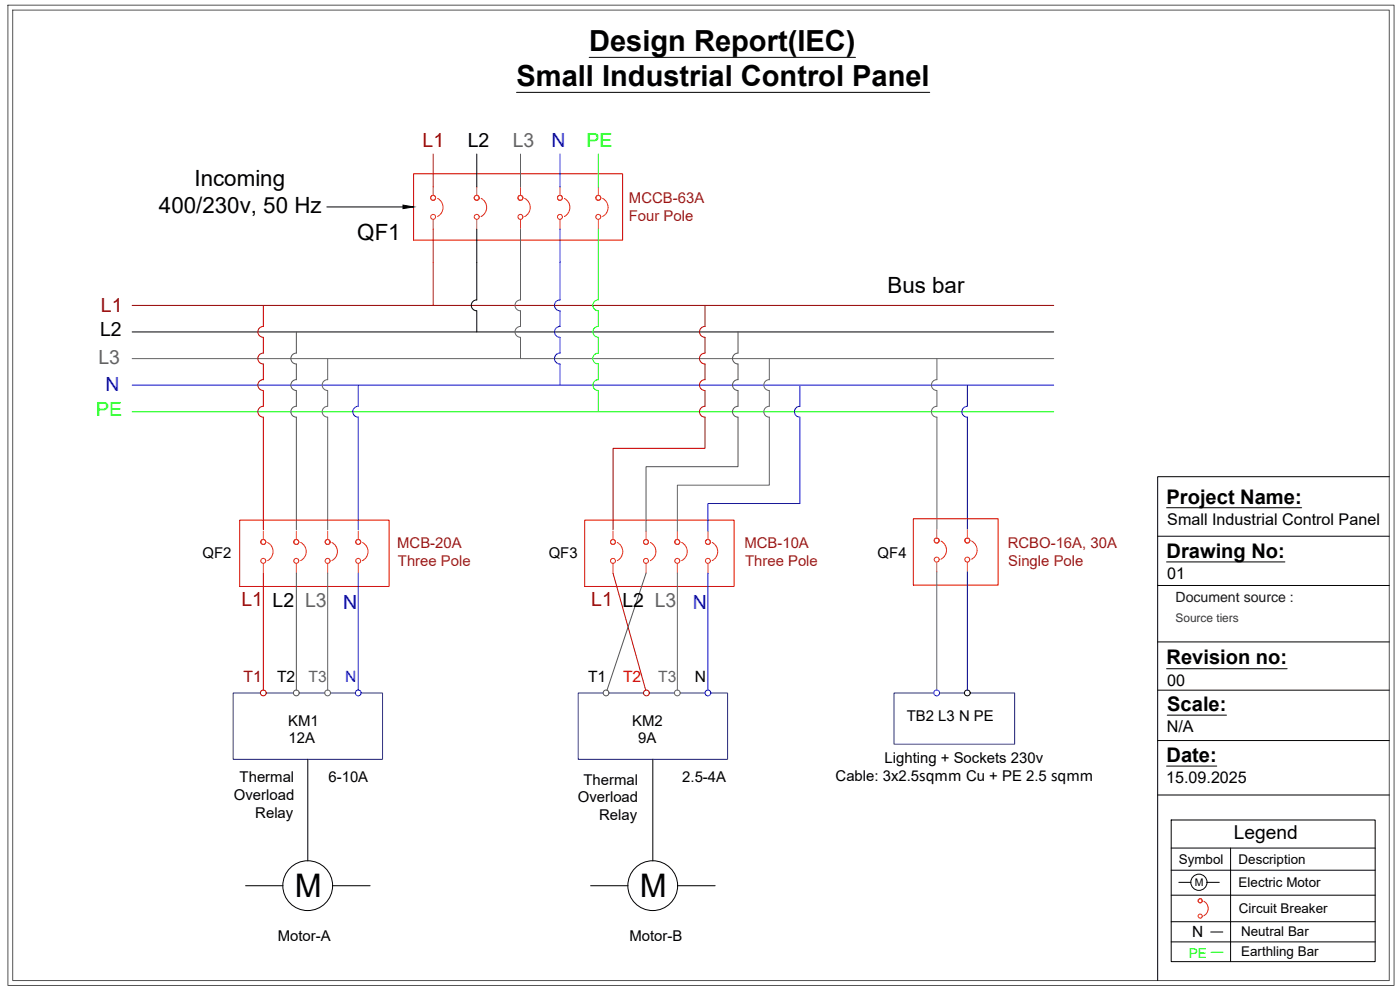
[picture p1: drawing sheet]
<svg xmlns="http://www.w3.org/2000/svg" width="420mm" height="297mm" viewBox="0 0 420 297" stroke-linecap="round" stroke-linejoin="round" font-family="sans-serif">
<!-- layer: Circuit Breaker -->
<g fill="none" stroke="#cd6928" stroke-width=".3">
<path d="M130 56.1v2.6M143.1 56.1v2.6M156.2 56.1v2.6M168.1 56.1v2.6M179.6 56.1v2.6M130 65.9v2.9M143.1 65.9v2.9M156.2 65.9v2.9M168.1 65.9v2.9M179.6 65.9v2.9M79 159.4v2.5M88.9 159.4v2.5"/>
<path d="M98.3 159.4v2.5M107.5 159.4v2.5M184 159.4v2.5M193.9 159.4v2.5M203.3 159.4v2.5M212.5 159.4v2.5M281.1 158.9v2.6M290.3 158.9v2.6M79 169.1v2.9M88.9 169.1v2.9M98.3 169.1v2.9M107.5 169.1v2.9"/>
<path d="M184 169.1v2.9M193.9 169.1v2.9M203.3 169.1v2.9M212.5 169.1v2.9M281.1 168.7v2.9M290.3 168.7v2.9"/>
</g>
<g fill="none" stroke="#ff3f00" stroke-width=".3">
<path d="M131.3 59.5a3.1 3.1 0 0 1 0 5.5M144.4 59.5a3.1 3.1 0 0 1 0 5.5M157.5 59.5a3.1 3.1 0 0 1 0 5.5M169.4 59.5a3.1 3.1 0 0 1 0 5.5M180.8 59.5a3.1 3.1 0 0 1 0 5.5M80.3 162.8a3.1 3.1 0 0 1 0 5.4M90.2 162.8a3.1 3.1 0 0 1 0 5.4M99.6 162.8a3.1 3.1 0 0 1 0 5.4M108.8 162.8a3.1 3.1 0 0 1 0 5.4M185.2 162.8a3.1 3.1 0 0 1 0 5.4M195.2 162.8a3.1 3.1 0 0 1 0 5.4M204.6 162.8a3.1 3.1 0 0 1 0 5.4"/>
<path d="M213.7 162.8a3.1 3.1 0 0 1 0 5.4M282.4 162.3a3.1 3.1 0 0 1 0 5.5M291.6 162.3a3.1 3.1 0 0 1 0 5.5M361.2 270.4a2.48 2.48 0 0 1 0 4.4"/>
<circle cx="130" cy="59.4" r=".74"/>
<circle cx="143.1" cy="59.4" r=".74"/>
<circle cx="156.2" cy="59.4" r=".74"/>
<circle cx="168" cy="59.4" r=".74"/>
<circle cx="179.6" cy="59.4" r=".74"/>
<circle cx="130" cy="65.1" r=".74"/>
<circle cx="143.1" cy="65.1" r=".74"/>
<circle cx="156.2" cy="65.1" r=".74"/>
<circle cx="168" cy="65.1" r=".74"/>
<circle cx="179.6" cy="65.1" r=".74"/>
<circle cx="79" cy="162.6" r=".74"/>
<circle cx="79" cy="168.3" r=".74"/>
<circle cx="88.9" cy="162.6" r=".74"/>
<circle cx="88.9" cy="168.3" r=".74"/>
<circle cx="98.3" cy="162.6" r=".74"/>
<circle cx="98.3" cy="168.3" r=".74"/>
<circle cx="107.5" cy="168.3" r=".74"/>
<circle cx="107.5" cy="162.6" r=".74"/>
<circle cx="184" cy="162.6" r=".74"/>
<circle cx="184" cy="168.3" r=".74"/>
<circle cx="193.9" cy="162.6" r=".74"/>
<circle cx="193.9" cy="168.3" r=".74"/>
<circle cx="203.3" cy="162.6" r=".74"/>
<circle cx="203.3" cy="168.3" r=".74"/>
<circle cx="212.4" cy="168.3" r=".74"/>
<circle cx="212.4" cy="162.6" r=".74"/>
<circle cx="281.1" cy="162.2" r=".74"/>
<circle cx="281.1" cy="167.9" r=".74"/>
<circle cx="290.3" cy="162.2" r=".74"/>
<circle cx="290.3" cy="167.9" r=".74"/>
<circle cx="360.2" cy="274.9" r=".61"/>
<circle cx="360.2" cy="270.3" r=".61"/>
</g>
<!-- layer: N -->
<g fill="none" stroke="#00f" stroke-width=".3">
<path d="M168.1 46.2v9.9M168.1 68.8v21.2M168 90a1.63 1.63 0 0 0-1.6 1.6 1.63 1.63 0 0 0 1.6 1.6l.1 4.8M168 97.9a1.63 1.63 0 0 0-1.6 1.7 1.63 1.63 0 0 0 1.6 1.6l.1 4.7a1.63 1.63 0 0 0-1.7 1.7 1.63 1.63 0 0 0 1.6 1.6l.1 6.4M107.5 115.6v6.3a1.63 1.63 0 0 0-1.6 1.6 1.63 1.63 0 0 0 1.6 1.7v33.7M240.1 115.6v6.3M290.3 115.6v6.3M240.1 121.9a1.63 1.63 0 0 0-1.7 1.6 1.63 1.63 0 0 0 1.7 1.7M240.1 125.2v25.9h-27.6v8.3M290.3 121.9a1.63 1.63 0 0 0-1.6 1.6 1.63 1.63 0 0 0 1.6 1.7M290.3 125.2v33.6M107.5 172v35.1"/>
<path d="M212.5 172v35.1M290.3 171.6v35.5"/>
<circle cx="107.5" cy="207.9" r=".87"/>
<circle cx="212.4" cy="207.9" r=".87"/>
</g>
<!-- layer: MDB -->
<path d="M124.1 52.1h62.8v19.9h-62.8z" fill="none" stroke="#d00" stroke-width=".3"/>
<!-- layer: L3 -->
<g fill="none" stroke="#636466" stroke-width=".3">
<path d="M156.2 46.2v9.9M156.2 68.8v21.2M156.2 90a1.63 1.63 0 0 0-1.6 1.6 1.63 1.63 0 0 0 1.6 1.6v4.8M156.2 97.9a1.63 1.63 0 0 0-1.6 1.7 1.63 1.63 0 0 0 1.6 1.6v6.4M98.3 113.9a1.63 1.63 0 0 0-1.6 1.6 1.63 1.63 0 0 0 1.6 1.7M98.3 107.6v6.3M98.3 117.2v4.7M230.9 113.9a1.63 1.63 0 0 0-1.7 1.6 1.63 1.63 0 0 0 1.7 1.7v4.7a1.63 1.63 0 0 0-1.7 1.6 1.63 1.63 0 0 0 1.7 1.7v20.4h-27.6v13.8M230.9 107.6v6.3M281.2 113.9a1.63 1.63 0 0 0-1.7 1.6 1.63 1.63 0 0 0 1.7 1.7M281.2 107.6v6.3M281.2 117.2v4.7"/>
<path d="M98.3 121.9a1.63 1.63 0 0 0-1.6 1.6 1.63 1.63 0 0 0 1.6 1.7M98.3 125.2v33.7M281.2 121.9a1.63 1.63 0 0 0-1.7 1.6 1.63 1.63 0 0 0 1.7 1.7M281.2 125.2v33.6M98.3 172v35.1M203.3 172v35.1M281.1 171.6v35.5"/>
<circle cx="98.3" cy="207.9" r=".87"/>
<circle cx="203.3" cy="207.9" r=".87"/>
</g>
<!-- layer: Boarder -->
<g fill="none" stroke="#000" stroke-width=".3">
<path d="M143.1 46.2v9.9M143.1 68.8v21.2M143.1 90a1.63 1.63 0 0 0-1.7 1.6 1.63 1.63 0 0 0 1.7 1.6v6.4"/>
<circle cx="290.3" cy="207.9" r=".87"/>
</g>
<!-- layer: L1 -->
<g fill="none" stroke="#b80000" stroke-width=".3">
<path d="M130 46.2v9.9M130 68.8v22.8M79 97.9a1.63 1.63 0 0 0-1.6 1.7 1.63 1.63 0 0 0 1.6 1.6v4.7a1.63 1.63 0 0 0-1.6 1.7 1.63 1.63 0 0 0 1.6 1.6v4.7M79 91.6v6.4M211.6 97.9a1.63 1.63 0 0 0-1.7 1.7 1.63 1.63 0 0 0 1.7 1.6v4.7a1.63 1.63 0 0 0-1.7 1.7 1.63 1.63 0 0 0 1.7 1.6v4.7M211.6 91.6v6.4M79 113.9a1.63 1.63 0 0 0-1.6 1.6 1.63 1.63 0 0 0 1.6 1.7v4.7a1.63 1.63 0 0 0-1.6 1.6 1.63 1.63 0 0 0 1.6 1.7v33.7M211.6 113.9a1.63 1.63 0 0 0-1.7 1.6 1.63 1.63 0 0 0 1.7 1.7v4.7a1.63 1.63 0 0 0-1.7 1.6 1.63 1.63 0 0 0 1.7 1.7v9.3h-27.6v24.4M79 172v35.1M184 172l9.8 35.1"/>
<circle cx="79" cy="207.9" r=".87"/>
<circle cx="194" cy="207.9" r=".87"/>
</g>
<!-- layer: PE -->
<path d="M179.6 46.2v9.9M179.6 68.8v21.2" fill="none" stroke="#0f0" stroke-width=".3"/>
<!-- layer: Bus bar -->
<path d="M39.7 91.6h276.5" fill="none" stroke="#950000" stroke-width=".3"/>
<path d="M98.1 62.1h22.8M39.7 99.6h276.5M363.3 279.6h3.7" fill="none" stroke="#000" stroke-width=".3"/>
<path d="M39.7 107.6h276.5" fill="none" stroke="#636466" stroke-width=".3"/>
<path d="M39.7 115.6h276.5" fill="none" stroke="#00f" stroke-width=".3"/>
<path d="M39.7 123.6h276.5M363.5 285.7h3.6" fill="none" stroke="#0f0" stroke-width=".3"/>
<!-- layer: Boarder -->
<path d="M179.6 90a1.63 1.63 0 0 0-1.7 1.6 1.63 1.63 0 0 0 1.7 1.6v4.8M179.6 97.9a1.63 1.63 0 0 0-1.7 1.7 1.63 1.63 0 0 0 1.7 1.6v4.7a1.63 1.63 0 0 0-1.7 1.7 1.63 1.63 0 0 0 1.7 1.6v4.7M179.6 113.9a1.63 1.63 0 0 0-1.7 1.6 1.63 1.63 0 0 0 1.7 1.7v6.4" fill="none" stroke="#0f0" stroke-width=".3"/>
<!-- layer: L2 -->
<g fill="none" stroke="#545454" stroke-width=".3">
<path d="M88.9 99.6v6.3a1.63 1.63 0 0 0-1.6 1.7 1.63 1.63 0 0 0 1.6 1.6v4.7M221.5 99.6v6.3a1.63 1.63 0 0 0-1.7 1.7 1.63 1.63 0 0 0 1.7 1.6v4.7M88.9 113.9a1.63 1.63 0 0 0-1.6 1.6 1.63 1.63 0 0 0 1.6 1.7v4.7a1.63 1.63 0 0 0-1.6 1.6 1.63 1.63 0 0 0 1.6 1.7v33.7M221.5 113.9a1.63 1.63 0 0 0-1.7 1.6 1.63 1.63 0 0 0 1.7 1.7v4.7a1.63 1.63 0 0 0-1.7 1.6 1.63 1.63 0 0 0 1.7 1.7v14.8h-27.6v19.4M88.9 172v35.1M193.9 172l-11.7 35.1"/>
<circle cx="88.9" cy="207.9" r=".87"/>
<circle cx="181.9" cy="207.9" r=".87"/>
</g>
<!-- layer: SDB -->
<path d="M71.9 156.1h44.9v19.9h-44.9zM175.5 156.1h44.8v19.9h-44.8zM274.1 155.6h25.5v19.9h-25.5z" fill="none" stroke="#d00" stroke-width=".3"/>
<!-- layer: Bus bar -->
<path d="M120.9 61.5l3.2 .6-3.2 .5z" fill="#000" stroke="#000" stroke-width=".3"/>
<!-- layer: SDB -->
<path d="M78.1 207.9h-8.1v19.9h44.8v-19.9h-6.4M79.9 207.9h8.2M89.8 207.9h7.7M99.2 207.9h7.4M181 207.9h-7.5v19.9h44.9v-19.9h-5.1M182.8 207.9h10.4M194.9 207.9h7.5M204.2 207.9h7.4M280.3 207.9h-12v15.4h36.2v-15.4h-13.3M282 207.9h7.4" fill="none" stroke="#293189" stroke-width=".3"/>
<!-- layer: Line -->
<path d="M92.4 227.8v30.5M195.9 227.8v30.5" fill="none" stroke="#000" stroke-width=".3"/>
<!-- layer: Motor -->
<g fill="none" stroke="#000" stroke-width=".3">
<path d="M73.7 265.8h11.2M99.9 265.8h11.2M177.2 265.8h11.3M203.4 265.8h11.2M353.8 264.7h3.6M362.3 264.7h3.6"/>
<circle cx="92.3" cy="265.7" r="7.5"/>
<circle cx="195.9" cy="265.7" r="7.5"/>
<circle cx="359.8" cy="264.7" r="2.43"/>
</g>
<!-- layer: Legend -->
<path d="M351.5 246h61.2v42.5h-61.2zM351.5 254.5h61.2M369.3 254.5v34M351.5 261.1h61.2M351.5 268.6h61.2M351.5 276.5h61.2M351.5 282.6h61.2" fill="none" stroke="#000" stroke-width=".3"/>
<!-- layer: Box -->
<path d="M2.4 1.6h416v294.1h-416zM3.8 3h413.1v291.2h-413.1z" fill="none" stroke="#545454" stroke-width=".3"/>
<!-- layer: Boarder -->
<circle cx="281.1" cy="207.9" r=".87" fill="none" stroke="#00f" stroke-width=".3"/>
<!-- layer: Text -->
<path d="M176.8 17.2h80M155 27.7h124M350.1 152.3h40.6M350.1 168.6h35.5M350.2 184.1h40.3M350.1 200.6h36.2M350.3 214.6h17.8M350.1 229.9h15.1" fill="none" stroke="#000" stroke-width=".3"/>
<!-- layer: Title Box -->
<path d="M416.9 143h-69.5v151.2M347.4 160.9h69.5M347.4 175.7h69.5M347.4 192.6h69.5M347.4 207.1h69.5M347.4 238.5h69.5M347.4 222.2h69.5" fill="none" stroke="#000" stroke-width=".3"/>
<g fill="#fff" stroke="#fff" stroke-width=".35">
<path d="M350 185.3h45.8v5.2h-45.8z"/>
<path d="M350 178h40.6v6.4h-40.6z"/>
</g>
<g font-size="9.7">
<text x="88.5" y="269.2">M</text>
<text x="192" y="269.2">M</text>
</g>
<g font-size="8.7">
<text x="176.8" y="15.4">Design Report(IEC)</text>
<text x="155" y="25.9">Small Industrial Control Panel</text>
</g>
<g font-size="6.7">
<text x="58.4" y="55.7">Incoming</text>
<text x="47.7" y="63.8">400/230v, 50 Hz</text>
<text x="107.2" y="72">QF1</text>
<text x="266.4" y="87.9">Bus bar</text>
</g>
<g font-size="6">
<text x="350.1" y="151.1">Project Name:</text>
<text x="350.1" y="167.3">Drawing No:</text>
<text x="350.1" y="199.4">Revision no:</text>
<text x="350.3" y="213.3">Scale:</text>
<text x="350.1" y="228.6">Date:</text>
</g>
<g font-size="5.8" fill="#950000">
<text x="126.8" y="44">L1</text>
<text x="30.3" y="93.8">L1</text>
<text x="72.5" y="181.8">L1</text>
<text x="177.4" y="181.8">L1 L2 L3</text>
</g>
<g font-size="5.8">
<text x="140.4" y="44">L2</text>
<text x="30.1" y="100.9">L2</text>
<text x="81.8" y="182.1">L2</text>
<text x="370.3" y="251.7">Legend</text>
</g>
<g font-size="5.8" fill="#636466">
<text x="153.9" y="44">L3</text>
<text x="29.5" y="109.1">L3</text>
<text x="91.6" y="182.1">L3</text>
</g>
<g font-size="5.8" fill="#00f">
<text x="165.5" y="44">N</text>
<text x="31.7" y="117.3">N</text>
<text x="103" y="182.7">N</text>
<text x="207.9" y="182.7">N</text>
</g>
<g font-size="5.8" fill="#0f0">
<text x="176" y="44">PE</text>
<text x="28.8" y="125">PE</text>
</g>
<g font-size="4.8">
<text x="350.3" y="157.5">Small Industrial Control Panel</text>
<text x="350.3" y="173.7">01</text>
<text x="350.3" y="205.7">00</text>
<text x="350.1" y="219.7">N/A</text>
<text x="350" y="234.9">15.09.2025</text>
</g>
<text font-size="4.7" fill="#950000" x="73.1" y="204.5">T1</text>
<g font-size="4.7">
<text x="83.1" y="204.7">T2</text>
<text x="176.5" y="204.5">T1</text>
<text x="208.5" y="204.8">N</text>
</g>
<g font-size="4.7" fill="#636466">
<text x="92.6" y="204.6">T3</text>
<text x="197.6" y="204.6">T3</text>
</g>
<text font-size="4.7" fill="#00f" x="103.6" y="204.8">N</text>
<text font-size="4.7" fill="#f00" x="187" y="204.7">T2</text>
<text font-size="4.6" x="357.8" y="281.2">N</text>
<g font-size="4.5" fill="#991b1e">
<text x="188.8" y="61">MCCB-63A</text>
<text x="188.7" y="66.3">Four Pole</text>
<text x="119.2" y="164.4">MCB-20A</text>
<text x="223.4" y="164.4">MCB-10A</text>
<text x="302.4" y="164.4">RCBO-16A, 30A</text>
<text x="119.4" y="169.7">Three Pole</text>
<text x="223.6" y="169.7">Three Pole</text>
<text x="302.6" y="169.8">Single Pole</text>
</g>
<g font-size="4.5">
<text x="60.8" y="167.5">QF2</text>
<text x="164.7" y="167.5">QF3</text>
<text x="263.4" y="167.5">QF4</text>
<text x="86.5" y="217.7">KM1</text>
<text x="189.7" y="217.7">KM2</text>
<text x="272.2" y="216.4">TB2 L3 N PE</text>
<text x="86.6" y="223">12A</text>
<text x="191.6" y="223">9A</text>
<text x="265.5" y="228.8">Lighting + Sockets 230v</text>
<text x="71.9" y="234.8">Thermal</text>
<text x="98.6" y="234.7">6-10A</text>
<text x="175.1" y="235.4">Thermal</text>
<text x="204.8" y="234.7">2.5-4A</text>
<text x="250.8" y="234.2">Cable: 3x2.5sqmm Cu + PE 2.5 sqmm</text>
<text x="70.2" y="240.1">Overload</text>
<text x="76.6" y="245.5">Relay</text>
<text x="173.4" y="240.8">Overload</text>
<text x="179.8" y="246.1">Relay</text>
<text x="83.4" y="282.3">Motor-A</text>
<text x="188.9" y="282.3">Motor-B</text>
</g>
<text font-size="4.2" fill="#1a1a1a" x="352.8" y="180.6">Document source :</text>
<text font-size="4.1" fill="#0f0" x="356.8" y="287.3">PE</text>
<g font-size="4">
<text x="353.8" y="259.2">Symbol</text>
<text x="371.7" y="259.1">Description</text>
<text x="371.7" y="266.2">Electric Motor</text>
<text x="371.8" y="274">Circuit Breaker</text>
<text x="372.4" y="280.9">Neutral Bar</text>
<text x="372.5" y="287">Earthling Bar</text>
</g>
<text font-size="3.6" fill="#383838" x="352.8" y="186.6">Source tiers</text>
<text font-size="3.2" x="358.6" y="265.8">M</text>
</svg>
